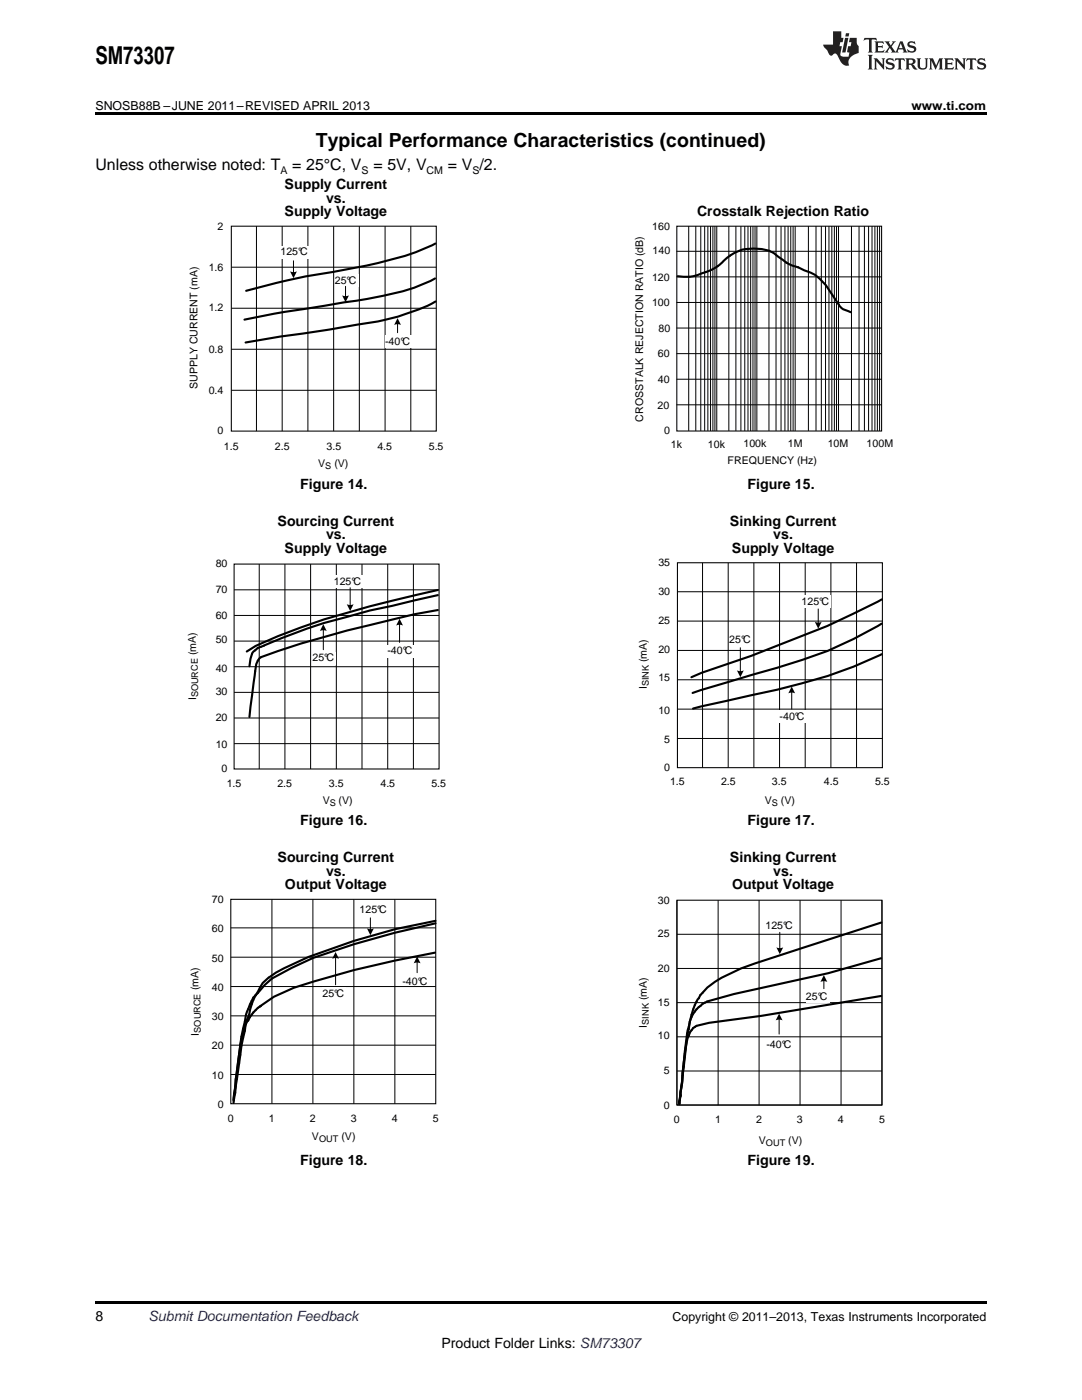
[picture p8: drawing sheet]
<svg xmlns="http://www.w3.org/2000/svg" width="216mm" height="279mm" viewBox="0 0 216 279" stroke-linecap="round" stroke-linejoin="round" font-family="sans-serif">
<path d="M19 259.7h177.8v.5h-177.8z" fill="#000"/>
<g fill="#fff">
<path d="M66.9 234.3h.3v.7h-.3z"/>
<path d="M156.1 234.3h.4v.7h-.4z"/>
</g>
<path d="M135.1 179.7h40.9v40.8h-40.9z" fill="none" stroke="#000" stroke-width=".21"/>
<path d="M135.1 179.7v40.9M143.3 179.7v40.8M151.5 179.7v40.8M159.6 179.7v40.8M167.8 179.7v40.8M176 179.7v40.8h-40.9M135.1 193.3h40.9M135.1 186.5h40.9M135.1 213.7h40.9M135.1 206.9h40.9M135.1 200.1h40.9" fill="none" stroke="#000" stroke-width=".2"/>
<g fill="none" stroke="#000" stroke-width=".42">
<path d="M140.2 198.1a11.3 11.3 0 0 0-2.5 5.7M175.8 191.2l-10.5 3-18.9 4.2-5.3 1.5a6.3 6.3 0 0 0-3.4 3.9M175.8 198.8l-23.9 3.9-10.4 1.4-2.5 .6M175.8 184.1l-25.2 8.2a27.3 27.3 0 0 0-9.5 4.8l-.9 1M135.6 219.9v.4M135.7 219.5l-.1 .4M135.7 219.5l-.1 .6M135.8 218.6l-.2 1.3M135.8 218.6l-.1 .9M135.9 217.5l-.1 1.1M135.9 217.3l-.1 1.3M135.9 217.5l-.2 2"/>
<path d="M136.1 215.7l-.2 1.8M136.2 214l-.1 1.9M137.7 203.8l-.5 2.5-1.3 11.2M137.7 203.8l-.6 2.5-.9 7.9M139 204.7a4 4 0 0 0-1.9 2.9l-.7 4.6"/>
</g>
<g fill="#fff">
<path d="M152.7 183.5h5.9v2.6h-5.9z" fill-rule="evenodd"/>
<path d="M160.8 197.7h4.7v2.5h-4.7z" fill-rule="evenodd"/>
<path d="M152.9 207.2h5.4v2.5h-5.4z" fill-rule="evenodd"/>
</g>
<path d="M155.6 186.1v3.3M164.4 195.6v1.7M155.5 203.3v3.1" fill="none" stroke="#000" stroke-width=".2"/>
<g fill="#000">
<path d="M154.9 189.1a1.53 1.53 0 0 0 1.4 0l-.7 1.3z" fill-rule="evenodd"/>
<path d="M164.4 194.6l.7 1.4a1.53 1.53 0 0 0-1.4 0z" fill-rule="evenodd"/>
<path d="M155.5 202.3l.6 1.3a1.53 1.53 0 0 0-1.3 0z" fill-rule="evenodd"/>
</g>
<path d="M80.3 194.6h5.4v2.5h-5.4z" fill-rule="evenodd" fill="#fff"/>
<path d="M53.6 195.1l-1.2 1.1-.9 1.7a13.9 13.9 0 0 0-2 5.1 6 6 0 0 0-.6 2.7l-.7 3-1.6 11.4M86.8 190.1a194.4 194.4 0 0 0-28.2 7l-3.9 1.8-2.9 2M86.9 184.3l-8.1 1.9-8.2 2.2-8.1 2.8-4.3 1.9-3.9 2.2-1.5 1.3-2.3 2.5-.6 1.4a32.5 32.5 0 0 0-1.9 8l-1.1 8.7M86.9 183.8l-8 1.6-8.3 2.4-9 3.2-4.9 2.2-1.6 .9-1.4 1M46.7 218.3l-.1 1.4M47.3 213.7l-.6 4.8M52.1 200.8a9.3 9.3 0 0 0-3.1 3.8l-.3 .9a16.6 16.6 0 0 0-1 4.8l-.2 1.6" fill="none" stroke="#000" stroke-width=".42"/>
<path d="M46.1 179.5h40.8v40.8h-40.8z" fill="none" stroke="#000" stroke-width=".21"/>
<path d="M54.3 179.5v40.8M62.4 179.5v40.8M70.6 179.5v40.8M78.8 179.5v40.8M46.1 196.9h40.8M46.1 191h40.8M46.1 185.2h40.8M46.1 214.4h40.8M46.1 208.6h40.8M46.1 202.7h40.8" fill="none" stroke="#000" stroke-width=".2"/>
<g fill="#fff">
<path d="M71.7 180.2h6v2.6h-6z" fill-rule="evenodd"/>
<path d="M64.3 197h4.8v2.5h-4.8z" fill-rule="evenodd"/>
</g>
<path d="M67 191v5.5M73.9 183.2v2.4M83.2 191.9v2.2" fill="none" stroke="#000" stroke-width=".2"/>
<g fill="#000">
<path d="M67 190l.6 1.4a1.53 1.53 0 0 0-1.3 0z" fill-rule="evenodd"/>
<path d="M73.2 185.3a1.53 1.53 0 0 0 1.4 0l-.7 1.3z" fill-rule="evenodd"/>
<path d="M83.2 190.9l.7 1.4a1.53 1.53 0 0 0-1.3 0z" fill-rule="evenodd"/>
</g>
<g fill="#fff">
<path d="M66.9 166.4h.3v.7h-.3z"/>
<path d="M156.1 166.4h.4v.7h-.4z"/>
</g>
<path d="M46.7 112.6h40.9v40.9h-40.9z" fill="none" stroke="#000" stroke-width=".21"/>
<g fill="none" stroke="#000" stroke-width=".2">
<path d="M46.7 117.7h40.9M51.7 112.6v40.9M56.9 112.6v40.9M62 112.6v40.9M67.1 112.6v40.9M72.2 112.6v40.9M77.4 112.6v40.9M82.5 112.6v40.9M46.7 138.2h40.9M46.7 133.1h40.9M46.7 127.9h40.9M46.7 122.8h40.9"/>
<path d="M46.7 148.4h40.9M46.7 143.3h40.9"/>
</g>
<path d="M87.4 118.8l-13.6 3-4.7 1.3a97.8 97.8 0 0 0-16.4 5.7M87.4 117.7a319.6 319.6 0 0 0-22.7 5.9l-9.2 3.4-4.5 1.9-1.8 1.1M52.1 131.2a3.2 3.2 0 0 0-1.2 2.7l-1.1 9.2M52.7 128.9a3.1 3.1 0 0 0-2.7 2.6l-.2 1.5M87.4 121.7l-4.7 .9-4.2 1a219.1 219.1 0 0 0-26.4 7.5" fill="none" stroke="#000" stroke-width=".42"/>
<g fill="#fff">
<path d="M66.6 114.8h5.9v2.6h-5.9z" fill-rule="evenodd"/>
<path d="M62.4 130.1h4.7v2.5h-4.7z" fill-rule="evenodd"/>
<path d="M77.3 128.7h5.4v2.5h-5.4z" fill-rule="evenodd"/>
</g>
<g fill="none" stroke="#000" stroke-width=".2">
<path d="M69.9 117.3v3.6M135.2 118.1h40.9M140.2 112.3v40.9M145.3 112.3v40.9M150.4 112.3v40.9M155.6 112.3v40.9M160.7 112.3v40.9M165.8 112.3v40.9M170.9 112.3v40.9M64.5 125.6v4.1M79.7 124.5v3.7M135.2 135.7h40.9"/>
<path d="M135.2 129.8h40.9M135.2 124h40.9M135.2 147.4h40.9M135.2 141.5h40.9"/>
</g>
<g fill="#000">
<path d="M64.5 124.6l.7 1.3a1.51 1.51 0 0 0-1.4 0z" fill-rule="evenodd"/>
<path d="M69.2 120.6a1.53 1.53 0 0 0 1.4 0l-.7 1.3z" fill-rule="evenodd"/>
<path d="M79.7 123.5l.7 1.3a1.53 1.53 0 0 0-1.4 0z" fill-rule="evenodd"/>
</g>
<path d="M135.2 112.3h40.9v40.9h-40.9z" fill="none" stroke="#000" stroke-width=".21"/>
<path d="M175.9 119.6l-10.9 5.3-15.1 6-9.9 3.4-2 .9M175.9 124.5a81.3 81.3 0 0 1-20.8 8.8l-16.9 5M175.9 130.6a80.5 80.5 0 0 1-15.9 5.8l-4.9 1.3-16.8 3.7" fill="none" stroke="#000" stroke-width=".42"/>
<g fill="#fff">
<path d="M160 118.8h5.9v2.5h-5.9z" fill-rule="evenodd"/>
<path d="M145.5 126.4h4.8v2.6h-4.8z" fill-rule="evenodd"/>
<path d="M155.6 141.7h5.4v2.5h-5.4z" fill-rule="evenodd"/>
</g>
<path d="M147.7 129.3v4.8M158 138v3.5M163.3 121.5v2.9" fill="none" stroke="#000" stroke-width=".2"/>
<g fill="#000">
<path d="M147 133.8a1.53 1.53 0 0 0 1.4 0l-.7 1.4z" fill-rule="evenodd"/>
<path d="M158 137l.7 1.4a1.53 1.53 0 0 0-1.4 0z" fill-rule="evenodd"/>
<path d="M162.6 124.1a1.53 1.53 0 0 0 1.4 0l-.7 1.4z" fill-rule="evenodd"/>
</g>
<g fill="#fff">
<path d="M66.9 99.3h.3v.7h-.3z"/>
<path d="M156.1 99.3h.4v.7h-.4z"/>
</g>
<path d="M46.2 53.3h40.9M51.2 45.1v40.9M56.3 45.1v40.9M61.4 45.1v40.9M66.6 45.1v40.9M71.7 45.1v40.9M76.8 45.1v40.9M82 45.1v40.9M46.2 77.9h40.9M46.2 69.7h40.9M46.2 61.5h40.9" fill="none" stroke="#000" stroke-width=".2"/>
<path d="M46.2 45.1h40.9v40.9h-40.9z" fill="none" stroke="#000" stroke-width=".21"/>
<g fill="#fff">
<path d="M66.8 54.7h4.7v2.6h-4.7z" fill-rule="evenodd"/>
<path d="M76.8 66.9h5.5v2.6h-5.5z" fill-rule="evenodd"/>
<path d="M56 49.1h5.9v2.5h-5.9z" fill-rule="evenodd"/>
</g>
<g fill="none" stroke="#000" stroke-width=".2">
<path d="M58.6 52v2.5M68.9 57.1v2.2M135.1 50.2h40.8M135.1 55.3h40.8M137.4 45.1v40.9M138.8 45.1v40.9M139.8 45.1v40.9M140.6 45.1v40.9M141.2 45.1v40.9M141.8 45.1v40.9M142.2 45.1v40.9M142.7 45.1v40.9"/>
<path d="M143 45.1v40.9M145.4 45.1v40.9M146.8 45.1v40.9M147.8 45.1v40.9M148.6 45.1v40.9M149.3 45.1v40.9M149.8 45.1v40.9M150.2 45.1v40.9M150.7 45.1v40.9M151 45.1v40.9M153.4 45.1v40.9M154.8 45.1v40.9"/>
<path d="M155.8 45.1v40.9M156.6 45.1v40.9M157.3 45.1v40.9M157.8 45.1v40.9M158.3 45.1v40.9M158.7 45.1v40.9M161.3 45.1v40.9M162.8 45.1v40.9M163.9 45.1v40.9M164.7 45.1v40.9M165.4 45.1v40.9M166 45.1v40.9"/>
<path d="M166.5 45.1v40.9M166.9 45.1v40.9M167.3 45.1v40.9M169.9 45.1v40.9M171.4 45.1v40.9M172.5 45.1v40.9M173.3 45.1v40.9M174 45.1v40.9M174.6 45.1v40.9M175.1 45.1v40.9M175.5 45.1v40.9M79.3 64.5v1.9"/>
<path d="M135.1 60.4h40.8M135.1 65.5h40.8M135.1 70.6h40.8M135.1 75.7h40.8M135.1 80.8h40.8"/>
</g>
<g fill="#000">
<path d="M57.9 54.2a1.53 1.53 0 0 0 1.3 0l-.6 1.3z" fill-rule="evenodd"/>
<path d="M68.3 58.9a1.53 1.53 0 0 0 1.3 0l-.7 1.4z" fill-rule="evenodd"/>
<path d="M79.3 63.5l.7 1.4a1.53 1.53 0 0 0-1.4 0z" fill-rule="evenodd"/>
</g>
<path d="M86.8 55.6a33.4 33.4 0 0 1-10.3 3.4l-11.7 2a218 218 0 0 0-16 2.8M86.9 48.6a48.4 48.4 0 0 1-13.8 4.4l-6.6 1.3a134.7 134.7 0 0 0-17.4 3.7M153.6 50.1a8.8 8.8 0 0 0-7.9 .9l-.7 .5a9.6 9.6 0 0 1-4.9 3 7.6 7.6 0 0 1-4.9 .6M153.7 50.2l.7 .3 1.8 1.3a6.7 6.7 0 0 0 3.1 1.6l1.2 .5a7.8 7.8 0 0 1 4.3 3l2.6 3.9M86.9 60.2a46 46 0 0 1-15.6 4.6l-22.3 3.6M167.4 60.8a2.38 2.38 0 0 0 1.8 1.3l.6 .2" fill="none" stroke="#000" stroke-width=".42"/>
<path d="M135.1 45.1h40.8v40.9h-40.8z" fill="none" stroke="#000" stroke-width=".21"/>
<path d="M19 22.5h177.8v.5h-177.8z" fill="#000"/>
<g fill="#231f20">
<path d="M172.5 7.6l-.1 .5 .4-.2h.6v.1v2.1l-.2 .4h.9l-.2-.4v-2.1l.1-.1h.5l.5 .2-.2-.5zM174.5 8.3l.2 .3v1.5l-.2 .4h1.8l.2-.6a1.04 1.04 0 0 1-1.3 .2v-.7h.6l.3 .2v-.6l-.3 .2h-.6v-.6l.8-.1 .4 .3-.2-.5zM176.5 8.3l.9 1.1-.9 1.1h.8l-.2-.2 .4-.7 .5 .7-.2 .2h1.5l-.2-.2 .2-.4h.9l.1 .4-.2 .2h1l-.3-.3-.7-1.9h-.5l-.9 2-.8-1 .9-1h-.8l.1 .3-.4 .5-.3-.6 .1-.2zM179.7 8.6l.4 1h-.7zM181.3 8.4a.63 .63 0 0 0-.2 .7 .63 .63 0 0 0 .6 .4l.6 .2 .1 .2a.75 .75 0 0 1-.7 .4 .75 .75 0 0 1-.6-.5l.1 .7 .1-.1a1.11 1.11 0 0 0 1.5-.6 1.13 1.13 0 0 0-1.2-.8l-.1-.4a1.04 1.04 0 0 1 1.2 .2l-.2-.5-.2 .1-.4-.2zM173.2 10.9l.2 .4v2.2l-.2 .4h1l-.3-.4v-2.2l.3-.4zM174.3 11.6l.3 .4v1.5l-.3 .4h.8l-.2-.4v-1.3l1.5 1.7v-1.9l.2-.4h-.7l.2 .4v.9l-1.1-1.3zM177 11.8a.62 .62 0 0 0-.2 .7 .62 .62 0 0 0 .6 .4l.6 .1 .1 .3a.76 .76 0 0 1-.7 .3 .76 .76 0 0 1-.7-.4l.2 .7 .1-.1a1.11 1.11 0 0 0 1.5-.6 1.13 1.13 0 0 0-1.2-.8l-.1-.4a1.04 1.04 0 0 1 1.2 .2l-.2-.6-.2 .1-.5-.1zM178.7 11.6l-.2 .6a.61 .61 0 0 1 .8-.3v1.6l-.2 .4h.9l-.2-.4v-1.6a.63 .63 0 0 1 .7 .3l-.1-.6zM180.6 11.6l.3 .4v1.5l-.3 .4h1l-.2-.2-.1-.8 .6 .2a.76 .76 0 0 0 1.2 .7l-1-1a.58 .58 0 0 0 .6-.5 .58 .58 0 0 0-.5-.6zM181.4 11.9h.1a.45 .45 0 0 1 .5 .1 .45 .45 0 0 1 .1 .5l-.8 .2zM182.9 11.6l.2 .2a2.17 2.17 0 0 0 .3 1.9 .99 .99 0 0 0 1.6-.6v-1.1l.2-.4h-.7l.2 .2a1.92 1.92 0 0 1-.2 1.8 .6 .6 0 0 1-.9-.5v-1.1l.2-.4zM185.4 11.6l.2 .4v1.5l-.2 .4h.7l-.2-.4v-1.4l.8 1.8 .8-1.8v1.4l-.2 .4h.9l-.2-.4v-1.5l.2-.4h-.8l-.6 1.5-.6-1.5zM188.4 11.6l.2 .4v1.5l-.2 .4h1.8l.1-.6a1.04 1.04 0 0 1-1.2 .1v-.6h.5l.4 .2v-.6l-.4 .2h-.5v-.7h.8l.3 .3-.1-.6zM190.5 11.6l.2 .4v1.5l-.2 .4h.7l-.2-.4v-1.3l1.5 1.7v-1.9l.2-.4h-.7l.2 .4v.9l-1.1-1.3zM192.9 11.6l-.1 .6a.61 .61 0 0 1 .7-.3l.1 1.6-.3 .4h1l-.3-.4 .1-1.6a.63 .63 0 0 1 .7 .3l-.1-.6zM195.2 11.8a.62 .62 0 0 0-.2 .7 .62 .62 0 0 0 .6 .4l.6 .1 .1 .3a.76 .76 0 0 1-.7 .3 .76 .76 0 0 1-.6-.4l.1 .7 .1-.1a1.11 1.11 0 0 0 1.6-.6 1.13 1.13 0 0 0-1.3-.8l-.1-.4a1.04 1.04 0 0 1 1.2 .2l-.1-.6-.2 .1-.5-.1z"/>
<path d="M166.2 6.3v2.6h-1.9v.4l.8 .9a.91 .91 0 0 0 1 .8 .56 .56 0 0 1 .5-.3 .56 .56 0 0 1 .5 .3l.4 .8a1.53 1.53 0 0 0 1.9 1.2 1.54 1.54 0 0 1 1-2.1l.9-.3v-1.4a1.52 1.52 0 0 1-.4-1.6h-1.3l-.2 .8h.5l-.2 .8h-.5l-.1 1v.2l.4 .1-.2 .8a1.93 1.93 0 0 1-1.6-.3l.3-1.8h-.5l.2-.8h.4l.2-.8h-.4v-1.3zM168.6 7.6l-.6 2.9h.7l.6-2.9zM168.8 6.6l-.1 .7h.6l.2-.7z"/>
</g>
<text font-size="4.9" x="19" y="12.8">SM73307</text>
<text font-size="3.9" x="63" y="29.3">Typical Performance Characteristics (continued)</text>
<g font-size="3.2">
<text x="19" y="34">Unless otherwise noted: T</text>
<text x="58.3" y="34">= 25°C, V</text>
<text x="74.5" y="34">= 5V, V</text>
<text x="89.4" y="34">= V /2.</text>
</g>
<g font-size="2.8">
<text x="56.8" y="37.7">Supply Current</text>
<text x="65.1" y="40.4">vs.</text>
<text x="56.8" y="43.1">Supply Voltage</text>
<text x="139.1" y="43.1">Crosstalk Rejection Ratio</text>
<text x="59.9" y="97.5">Figure 14.</text>
<text x="149.2" y="97.5">Figure 15.</text>
<text x="55.4" y="104.9">Sourcing Current</text>
<text x="65.1" y="107.6">vs.</text>
<text x="145.7" y="104.9">Sinking Current</text>
<text x="154.3" y="107.6">vs.</text>
<text x="56.8" y="110.3">Supply Voltage</text>
<text x="146" y="110.3">Supply Voltage</text>
<text x="59.9" y="164.7">Figure 16.</text>
<text x="149.2" y="164.7">Figure 17.</text>
<text x="55.4" y="172.1">Sourcing Current</text>
<text x="145.7" y="172.1">Sinking Current</text>
<text x="56.9" y="177.4">Output Voltage</text>
<text x="65.1" y="174.8">vs.</text>
<text x="146.1" y="177.4">Output Voltage</text>
<text x="154.3" y="174.8">vs.</text>
<text x="59.9" y="232.6">Figure 18.</text>
<text x="149.2" y="232.6">Figure 19.</text>
<text x="19" y="263.6">8</text>
<text x="88.1" y="269">Product Folder Links: SM73307</text>
</g>
<text font-size="2.8" fill="#0000c8" x="29.6" y="263.6">Submit Documentation Feedback</text>
<g font-size="2.5">
<text x="19" y="21.9">SNOSB88B –JUNE 2011–REVISED APRIL 2013</text>
<text x="181.9" y="21.9">www.ti.com</text>
<text x="134.2" y="263.6">Copyright © 2011–2013, Texas Instruments Incorporated</text>
</g>
<g font-size="2.1">
<text x="56" y="34.6">A</text>
<text x="72.1" y="34.6">S</text>
<text x="85.1" y="34.6">CM</text>
<text x="94.3" y="34.6">S</text>
<text x="43.4" y="45.8">2</text>
<text x="130.2" y="45.8">160</text>
<text x="41.6" y="54">1.6</text>
<text x="56" y="51">125°C</text>
<text x="130.2" y="50.7">140</text>
<text x="66.8" y="56.6">25°C</text>
<text x="130.1" y="56">120</text>
<text x="41.6" y="62.1">1.2</text>
<text x="130.1" y="61.1">100</text>
<text x="41.6" y="70.5">0.8</text>
<text x="76.8" y="68.8">-40°C</text>
<text x="131.3" y="71.3">60</text>
<text x="131.4" y="66.2">80</text>
<text x="39.4" y="77.7" transform="rotate(-90 39.4 77.7)">SUPPLY CURRENT (mA)</text>
<text x="131.3" y="76.4">40</text>
<text x="41.6" y="78.7">0.4</text>
<text x="131.2" y="81.7">20</text>
<text x="43.4" y="86.7">0</text>
<text x="44.7" y="89.8">1.5</text>
<text x="54.9" y="89.8">2.5</text>
<text x="65.2" y="89.8">3.5</text>
<text x="75.3" y="89.8">4.5</text>
<text x="85.6" y="89.8">5.5</text>
<text x="128.4" y="84.2" transform="rotate(-90 128.4 84.2)">CROSSTALK REJECTION RATIO (dB)</text>
<text x="132.5" y="86.7">0</text>
<text x="133.9" y="89.3">1k</text>
<text x="141.3" y="89.3">10k</text>
<text x="148.4" y="89.3">100k</text>
<text x="157.2" y="89.2">1M</text>
<text x="165.2" y="89.2">10M</text>
<text x="172.9" y="89.3">100M</text>
<text x="63.5" y="93.2">V</text>
<text x="66.7" y="93.2">(V)</text>
<text x="145.2" y="92.7">FREQUENCY (Hz)</text>
<text x="43.1" y="113.3">80</text>
<text x="131.4" y="113">35</text>
<text x="43.1" y="118.3">70</text>
<text x="66.6" y="116.7">125°C</text>
<text x="131.4" y="118.8">30</text>
<text x="43.1" y="123.5">60</text>
<text x="131.4" y="124.5">25</text>
<text x="160" y="120.7">125°C</text>
<text x="39.1" y="130.8" transform="rotate(-90 39.1 130.8)">(mA)</text>
<text x="43.1" y="128.4">50</text>
<text x="77.3" y="130.6">-40°C</text>
<text x="131.4" y="130.3">20</text>
<text x="145.5" y="128.3">25°C</text>
<text x="43.1" y="134.1">40</text>
<text x="62.4" y="132">25°C</text>
<text x="129.1" y="132.1" transform="rotate(-90 129.1 132.1)">(mA)</text>
<text x="129.1" y="137.6" transform="rotate(-90 129.1 137.6)">I</text>
<text x="131.4" y="135.9">15</text>
<text x="39.1" y="139.8" transform="rotate(-90 39.1 139.8)">I</text>
<text x="43.1" y="144">20</text>
<text x="43.1" y="138.7">30</text>
<text x="131.4" y="142.4">10</text>
<text x="155.6" y="143.6">-40°C</text>
<text x="43.1" y="149.3">10</text>
<text x="132.6" y="148.2">5</text>
<text x="44.2" y="154.1">0</text>
<text x="132.6" y="153.9">0</text>
<text x="45.2" y="157">1.5</text>
<text x="55.3" y="157">2.5</text>
<text x="64.4" y="160.5">V</text>
<text x="65.6" y="157">3.5</text>
<text x="67.6" y="160.5">(V)</text>
<text x="75.9" y="157">4.5</text>
<text x="86.1" y="157">5.5</text>
<text x="133.7" y="156.7">1.5</text>
<text x="143.9" y="156.7">2.5</text>
<text x="152.6" y="160.5">V</text>
<text x="154" y="156.7">3.5</text>
<text x="155.8" y="160.5">(V)</text>
<text x="164.4" y="156.7">4.5</text>
<text x="174.6" y="156.7">5.5</text>
<text x="42.3" y="186">60</text>
<text x="42.3" y="180.2">70</text>
<text x="71.7" y="182.1">125°C</text>
<text x="131.3" y="180.3">30</text>
<text x="152.7" y="185.4">125°C</text>
<text x="131.3" y="186.9">25</text>
<text x="39.6" y="197.7" transform="rotate(-90 39.6 197.7)">(mA)</text>
<text x="42.3" y="197.8">40</text>
<text x="42.3" y="192">50</text>
<text x="80.3" y="196.5">-40°C</text>
<text x="131.3" y="193.9">20</text>
<text x="42.3" y="203.5">30</text>
<text x="64.3" y="198.9">25°C</text>
<text x="129.1" y="199.6" transform="rotate(-90 129.1 199.6)">(mA)</text>
<text x="131.3" y="200.8">15</text>
<text x="160.8" y="199.6">25°C</text>
<text x="39.7" y="206.7" transform="rotate(-90 39.7 206.7)">I</text>
<text x="42.3" y="209.3">20</text>
<text x="129.1" y="205.1" transform="rotate(-90 129.1 205.1)">I</text>
<text x="131.3" y="207.4">10</text>
<text x="152.9" y="209.1">-40°C</text>
<text x="42.3" y="215.4">10</text>
<text x="132.5" y="214.4">5</text>
<text x="43.4" y="221">0</text>
<text x="132.5" y="221.2">0</text>
<text x="45.5" y="223.9">0</text>
<text x="53.6" y="223.9">1</text>
<text x="61.8" y="223.9">2</text>
<text x="62.3" y="227.6">V</text>
<text x="68.1" y="227.6">(V)</text>
<text x="70" y="223.9">3</text>
<text x="78.2" y="223.9">4</text>
<text x="86.4" y="223.9">5</text>
<text x="134.5" y="224.1">0</text>
<text x="142.7" y="224.1">1</text>
<text x="150.9" y="224.1">2</text>
<text x="159" y="224.1">3</text>
<text x="167.2" y="224.1">4</text>
<text x="175.4" y="224.1">5</text>
<text x="151.4" y="228.3">V</text>
<text x="157.3" y="228.3">(V)</text>
</g>
<g font-size="1.8">
<text x="64.9" y="93.6">S</text>
<text x="129.5" y="137" transform="rotate(-90 129.5 137)">SINK</text>
<text x="39.5" y="139.2" transform="rotate(-90 39.5 139.2)">SOURCE</text>
<text x="65.8" y="160.9">S</text>
<text x="154" y="160.9">S</text>
<text x="40" y="206.1" transform="rotate(-90 40 206.1)">SOURCE</text>
<text x="129.5" y="204.5" transform="rotate(-90 129.5 204.5)">SINK</text>
<text x="63.7" y="228">OUT</text>
<text x="152.8" y="228.7">OUT</text>
</g>
</svg>
